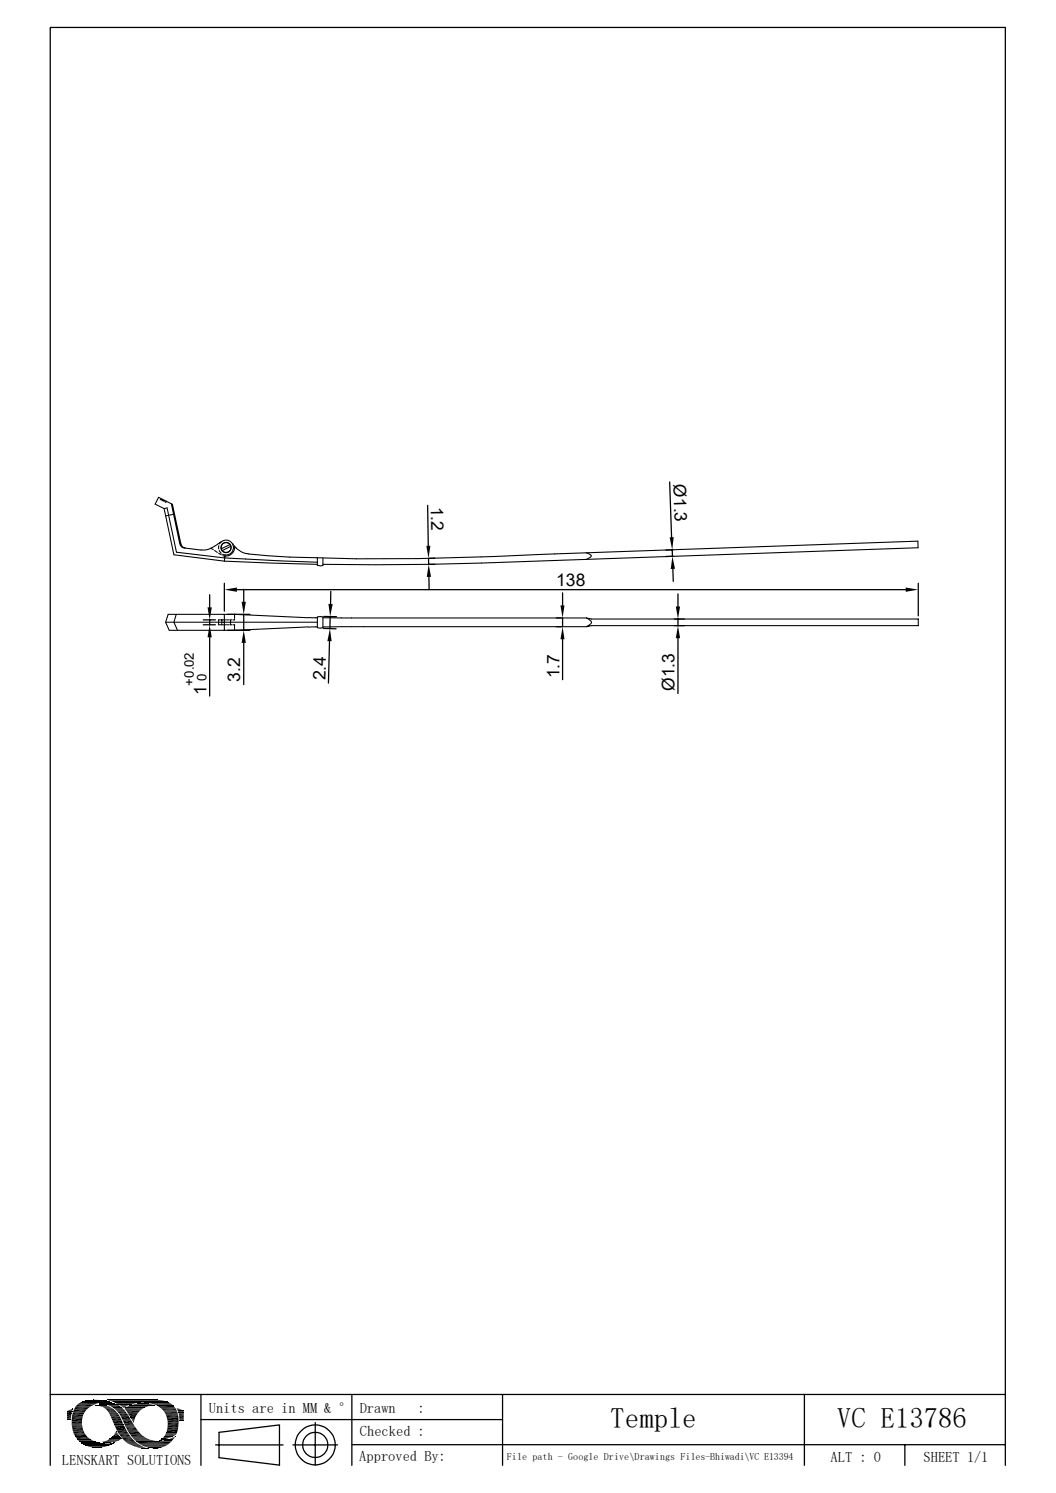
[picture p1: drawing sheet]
<svg xmlns="http://www.w3.org/2000/svg" width="210mm" height="297mm" viewBox="0 0 210 297" stroke-linecap="round" stroke-linejoin="round" font-family="sans-serif">
<g fill="none" stroke="#000" stroke-width=".21">
<path d="M31.9 99.4h.1M32.2 99.5l.2 .1M32.5 99.7h.2M33.1 99.7l-.1 .2-.2-.1M32.6 101.2l2 9.2 10 1.2M33.2 102.6l-.3 .1M33.7 102.5l-.4 .1M34.1 100.2l1.7 8M34.1 102.4h-.3M34.7 102.3l-.5 .1M35.8 108.2l.3 .6 .3 .2 3.6 .4M36 108.2l-1.7-7.9-2.8-1.4-.6 1.4 1.7 .9 .6-.2 1.9 8.9 9.6 1.1 18.4 .8"/>
<path d="M36 108.2l.3 .6 .5 .2M41.8 109.1l-.9 .3h-.9M42 109.1l.4 .2M42.7 109.5l.5 .4M43.5 110.1l.5 .3M43.5 108.5v.7M43.6 109.5l.4 .6M43.6 108.2a1.49 1.49 0 0 1 2.7 .1 1.49 1.49 0 0 1-1.6 2.1M43.9 107.8l-2.1 1.3M44.3 110.3l.4 .1M44.3 110.5l.4 .2M44.6 111.6l18.5 .7"/>
<path d="M44.7 110.4l-.1 1.2M45.8 108.3l-1.8 .9M45.9 108.7l-1.7 .9M46.3 108.1a4 4 0 0 0 3.1 2.1M46.7 108.7a1.76 1.76 0 0 1-2 1.9M49.3 110.2l4.2 .4a537.8 537.8 0 0 0 56.8-.4l72.2-2.5 .1 1.3-86.9 3-21 .4-10.5-.1M63.1 111v1.5M64.2 111v1.5l-.5 .1-.6-.2M116.6 110l.7 .3a.32 .32 0 0 1 .3 .3 .32 .32 0 0 1-.3 .3l-.7 .4M32.9 123.8h30.2M35.1 122.2l-.5 1.6 .7 1.6M44.1 123.3v.1"/>
<path d="M44.1 123.6v.1M44.1 123.9v.1M44.1 124.2v.1M44.6 122.2v3.2M45 123.3h-1.5v1h1.5M45.1 124.3h.5M45.1 123.3h.5M45.8 124.3h.3M45.8 123.3h.3M45.8 123.3v.1M45.8 123.6v.1M45.8 123.9v.1"/>
<path d="M45.8 124.2v.1M46.4 124.3h.3v.2M46.7 122.2l14.6 .7M46.7 123.1v.2h-.3M46.7 122.2v.2M46.7 122.5v.2M46.7 122.8v.2M46.7 124.6v.2M46.7 124.9v.2M46.7 125.2v.2M46.7 122.2h-13.3l-.5 1.6 .8 1.6h13M61.3 124.7l-14.6 .7"/>
<path d="M61.4 122.9h1.7M63.1 124.7l-1.7 .1M63.1 122.8l.6-.2 .5 .2M63.1 124.8l.6 .2 .5-.2M63.1 122.7v2.2M64.2 122.9h52.4M64.2 122.7v2.2M116.6 122.9l1 .2h65v1.4h-65l-1 .2 .7-.5a.46 .46 0 0 0 .3-.4 .46 .46 0 0 0-.3-.4zM116.6 124.7h-52.4M14.9 280h3M14.3 282.2h2.1M14.3 282h2.1"/>
<path d="M14.5 280.8h2.5M14.7 285.3h2.4M15.2 286.2h2.7M24.4 286.4h2.1M24.9 286.8h2.1M24.9 280.5h3.2M25.1 287h2.2M25.4 284.7h2.2M28.8 285.8l-4.8 .1M32.2 280.4h2.9M33.4 283.4h2.1"/>
<circle cx="44.9" cy="108.9" r=".98"/>
<circle cx="45" cy="108.9" r="1.02"/>
</g>
<g fill="none" stroke="#000" stroke-width=".25">
<path d="M133.2 95.9l.4 11M41.7 118.3v2.5M44.6 116v5.6M47.1 117.3h133M48.5 117.2v2.5M65.8 117.6l-.1 2.5M85 100.5l.2 8.1M85.2 111.1l.1 1.2M85.3 114.8v2.5M85.4 112.3h1.1M86.5 111l-1.2 .1M111.9 117.9v2.5"/>
<path d="M133.7 109.4v1.3M133.8 113.2l.1 2.5M133.9 109.4h-1.5M133.9 110.7h-1.4M134.8 118.2v2.5M182.6 116v6.5M40.4 123.3h2.4M40.4 124.3h2.4M41.7 123.3v1M41.7 126.8v11.7M45.3 122.2h4.4M45.3 125.4h4.4"/>
<path d="M48.5 122.2v3.2M48.5 127.9v8.3M64.3 125l2.5 .1M64.4 122.6l2.5 .1M65.5 127.6l-.2 8.3M65.7 122.6l-.1 2.5M110.6 122.9h1M110.6 124.7h1M111.9 122.9v1.8M111.9 127.2v8M134.1 123.1h2M134.1 124.5h2"/>
<path d="M134.8 123.1v1.4M134.8 127v11M10 277.4h189.9M15.5 279.3h3.9M40 277.4v14.1M70 277.4v14.1M99.9 277.4v14.1M160 277.4v14.1M14.3 283.7h2.1M14.7 280.2h2.9M15 285.9h2.6M23.6 285.3h2.1"/>
<path d="M24.6 286.6h2.2M25.1 284.2h2.1M33 281.5h2.4M33.1 281.8h2.4M33.4 283.2h2.1M40 282.4h59.9M42.9 287.4h13.4M43.6 284.9l12-1.4v8l-12-1.5zM58.3 287.4h8.8M62.7 283v8.5M70 287.4h129.9M180 287.4v4.1"/>
<path d="M199.9 291.5v-286h-189.9v286"/>
<circle cx="62.7" cy="287.4" r="2.51"/>
<circle cx="62.7" cy="287.4" r="4"/>
</g>
<g fill="#000">
<path d="M44.6 117.3l2.5-.4v.8zM48 119.7h.9l-.4 2.5zM84.8 108.6h.8l-.4 2.5zM85.3 112.3l.4 2.5h-.8zM133.2 106.9l.8-.1-.3 2.6zM133.7 110.7l.5 2.5h-.8zM180.1 116.9l2.5 .4-2.5 .4zM41.3 120.8h.8l-.4 2.5zM41.7 124.3l.4 2.5h-.8zM48.5 125.4l.4 2.5h-.9zM65.6 125.1l.4 2.5h-.9zM65.3 120.1l.9 .1-.5 2.4z"/>
<path d="M111.5 120.4h.8l-.4 2.5zM111.9 124.7l.4 2.5h-.8zM134.4 120.6h.9l-.5 2.5zM134.8 124.5l.5 2.5h-.9zM18.3 278.5h1.6zM18.7 278.5h1.2zM19.1 279.6h1.9zM19.2 279.6h1.8zM19.2 279.6h1.7zM19.4 279.5l1.5 .1zM19.5 279.5h1zM19.4 279.5h1.2z"/>
<path d="M19.5 279.5h1.1zM19.6 279.5h.9zM19.6 279.7h1.9zM19.7 279.3h.2zM19.6 279.5h.8zM19.8 279.5h.6zM20 279.7l1.7 .1zM19.8 279.5h.4zM20.1 279.5h.1zM20.2 279.8l1.6 .1zM20.4 279.9l1.7 .1h-1.4zM20.4 279.9h1.4l.3 .1z"/>
<path d="M20.5 279.1h1.8zM20.5 279.1h1.7zM20.6 279.1h1.6zM20.6 279.1h1.4zM20.9 279.1h1.1zM21.2 279.1h.3zM20.9 279.1h.8zM21.2 279.1h.5zM21.5 278.8l.3 .1zM21.8 279.6l1.9 .1zM22.4 280h1.9zM23.7 279.4l1.9 .1z"/>
<path d="M23.8 279.5h1.8zM23.8 279.5l1.6 .1zM24 279.6h1.4zM24 279.6l1.3 .1zM24 279.7l1 .1h-.7zM24 279.7h1.3l-.3 .1zM24.3 279.8l.6 .1zM24.3 279.8h.7zM24.4 279.9l.3 .1zM24.4 279.9h.5l-.2 .1zM27.5 279.3h2zM27.5 279.3h1.9z"/>
<path d="M28.2 279.2l1.2 .1zM28.2 279.2h.7zM30.4 279.6h.4zM30.4 279.6l.5 .1zM30.7 279.7h.2zM30.9 278.5h.2zM13.3 280.7h1.1zM13.3 280.7l1 .1zM13.3 280.8l1 .1h-1zM13.3 280.8h1v.1zM13.3 280.9l.9 .4h-.9zM13.3 280.9h1l-.1 .4z"/>
<path d="M13.3 281.3h.9zM13.3 281.3l.8 .4h-.8zM13.3 281.3h.9l-.1 .4zM13.3 281.7l.8 .4h-.8zM13.3 281.7h.8v.4zM13.3 282.1l.8 .1zM13.3 282.2l.8 .1h-.8zM13.3 282.2h.8v.1zM13.3 282.3l.8 .1zM13.3 282.4h.8zM13.4 280.7h1zM13.7 280.6l.7 .1z"/>
<path d="M13.7 280.6h.7zM13.8 280.5h.6zM14.3 282.7l2 .5h-2zM14.3 282.7h2v.5zM14.3 280.3h.1zM13.8 280.5l.5-.2 .1 .2zM14.3 280.3h.1v.2zM18.3 287.9h1.9zM18.4 287.9l1.1 .1zM18.4 287.9h1.8zM18.9 288h.6zM19.1 288h.4z"/>
<path d="M20.4 286.9h1.9zM20.4 286.9h2zM20.6 286.9h1.5zM20.6 286.9h1.7zM20.7 280l1.7 .2h-1.5zM20.7 280h1.4l.3 .2zM20.7 286.9h1.1zM20.7 286.9h1.4zM20.9 280.2h1.6zM21 280.2l1.7 .3h-1.4zM21 280.2h1.5l.2 .3zM21 286.9l.6 .1z"/>
<path d="M21 286.9h.8zM21.3 280.5l1.7 .2h-1.6zM21.3 280.5h1.4l.3 .2zM21.3 287h.3zM21.4 287h.2zM21.4 280.7l1.8 .2h-1.6zM21.4 280.7h1.6l.2 .2zM21.6 280.9l1.6 .1zM21.6 281l1.8 .1zM21.7 281.1l1.8 .2h-1.7zM21.7 281.1h1.7l.1 .2zM21.8 281.3l1.8 .1h-1.7z"/>
<path d="M21.8 281.3h1.7l.1 .1zM21.9 281.4l1.8 .1zM21.9 281.5l1.9 .3h-1.8zM21.9 281.5h1.8l.1 .3zM21.5 287.2h1.1zM21.9 287.1h.7zM22 281.8h1.8zM22 287.1h.6zM22.1 281.8l1.9 .4h-1.8zM22.1 281.8h1.7l.2 .4zM22.1 286.1h1.9zM22.1 286l1.9 .1z"/>
<path d="M22.2 282.2l2 .4h-1.8zM22.2 282.2h1.8l.2 .4zM22.2 286h1.8zM22.2 286h1.7zM22.2 287.1h.5zM22.3 287.1h.4zM22.4 287.1h.3zM22.4 282.6l2.1 .6h-1.9zM22.4 282.6h1.8l.3 .6zM22.4 285.8h1.4zM22.4 285.8l1.5 .2h-1.7zM22.4 285.8h1.4l.1 .2z"/>
<path d="M22.5 280h1.8zM22.5 280l1.8 .2h-1.7zM22.5 280h1.8v.2zM22.6 287.1h.2zM22.6 280.2l2 .2h-1.7zM22.6 280.2h1.7l.3 .2zM22.6 283.2l1.9 .1zM22.7 283.3l1.9 .1zM22.7 283.4h1.9zM22.7 285.5l1.1 .3h-1.4zM22.7 285.5h.9l.2 .3zM22.7 283.4l1.9 .1z"/>
<path d="M22.7 283.5h1.9zM22.7 285.4l.9 .1zM22.8 283.5l1.9 .1h-1.9zM22.8 283.5h1.8l.1 .1zM22.8 283.6l2.3 .9h-1.9zM22.8 283.6h1.9l.4 .9zM22.9 285.2l.6 .2h-.8zM22.9 285.2h.5l.1 .2zM22.6 287.1h.3zM22.9 280.4l1.9 .1h-1.7zM22.9 280.4h1.7l.2 .1zM22.9 285l.5 .2h-.5z"/>
<path d="M22.9 285h.4l.1 .2zM23 284.9h.2zM22.9 285h.4zM23 284.9l.3 .1zM23.1 284.8l.1 .1zM23.1 280.5l1.8 .3h-1.5zM23.1 280.5h1.7l.1 .3zM23.4 280.8l1.8 .3h-1.6zM23.4 280.8h1.5l.3 .3zM23.6 281.1l1.7 .1zM23.7 281.2l1.9 .4h-1.6zM23.7 281.2h1.6l.3 .4z"/>
<path d="M24 281.6l1.6 .1zM24 281.7l2 .7h-1.7zM24 281.7h1.6l.4 .7zM24.3 282.4l1.8 .2h-1.7zM24.3 282.4h1.7l.1 .2zM24.4 282.6l2 .5h-1.7zM24.4 282.6h1.7l.3 .5zM24.6 280v.1zM24.6 280h.1zM24.7 283.1l1.9 .4h-1.8zM24.7 283.1h1.7l.2 .4zM24.8 283.5l1.9 .1h-1.8z"/>
<path d="M24.8 283.5h1.8l.1 .1zM24.9 283.6l1.8 .1zM24.9 283.7l1.9 .1zM24.9 283.8h1.9zM25 283.8h1.9zM25 283.8l2 .2h-1.9zM25 283.8h1.9l.1 .2zM25.1 284l1.9 .1zM25.4 281.1h2zM25.4 281.1l1.7 .4h-1.4zM25.4 281.1h2l-.3 .4zM25.5 284.8l2.5 .5h-2.1z"/>
<path d="M25.5 284.8h2.1l.4 .5zM25.7 281.5l1.2 .5h-.9zM25.7 281.5h1.4l-.2 .5zM25.8 287.3l2 .1h-1.7zM25.8 287.3h1.7l.3 .1zM26 282h.9zM26 282l.8 .4h-.6zM26 282h.9l-.1 .4zM26.1 287.4l2 .3h-1.5zM26.1 287.4h1.7l.3 .3zM26.2 282.4l.5 .1h-.4zM26.2 282.4h.6l-.1 .1z"/>
<path d="M26.3 282.5l.4 .2h-.3zM26.3 282.5h.4v.2zM26.4 282.7l.2 .3zM26.4 282.7h.3l-.1 .3zM26.5 283h.1zM26.6 287.7h1.7zM26.8 287.7l1.9 .3h-1.2zM26.8 287.7h1.5l.4 .3zM27.5 288h1.3zM27.6 288h1.4zM28 288l1.1 .1zM28.1 288.1h1.1z"/>
<path d="M28.2 288.1h1.1zM28.5 288.1l.9 .1zM28.6 288.2h.9zM29 288.2h.5zM29.2 288.2h.3zM29.3 288.2h.2zM29.6 288l2 .1zM30.2 288.1h1.3zM30.2 288.1h1.4zM30.4 288.1h.9zM30.4 288.1h1.1zM30.5 288.1l.5 .1z"/>
<path d="M30.5 288.1h.8zM30.7 288.2h.3zM31.8 286.5h.2zM31.8 286.5h.1zM31.8 286.5h.4zM31.9 286.4h.4zM32.1 286.3h.8zM32.1 286.3h.9zM31.9 286.4l.2-.1 .2 .1zM32.1 286.3h.8l-.6 .1zM32.1 286.3h1zM32.2 286.2l.9 .1z"/>
<path d="M32.2 286.2h.9zM32.3 286.6h1.9zM32.2 286.2l.2-.2 .7 .2zM32.4 286h1.3l-.6 .2zM32.4 286h1.3zM32.5 286h1.3zM32.6 286.6h1.6zM32.7 285.7l1.1 .3h-1.3zM32.7 285.7h1.8l-.7 .3zM32.7 286.6h1.5zM32.7 285.7h1.8zM32.8 285.5h2z"/>
<path d="M32.8 285.5l1.7 .2h-1.8zM32.8 285.5h2l-.3 .2zM32.8 286.5h1.5zM33.1 286.4h1.3zM33.2 282.1l2.3 .4h-2.2zM33.2 282.1h2.3v.4zM33.2 284.5l2 .4h-2.1zM33.2 284.5h2.1l-.1 .4zM33.2 286.4h1.2zM33.4 283.5l2 .5h-2.1zM33.4 283.5h2.1l-.1 .5zM33.4 286.4h1z"/>
<path d="M33.6 286.3h.9zM33.7 286.3h.8zM33.9 286.2h.6zM33.9 286.2l.2-.1 .4 .1zM34.1 286.1h.5l-.1 .1zM34.1 286.1l.3-.1 .2 .1zM34.4 286h.3l-.1 .1zM34.4 286l.3-.2v.2zM34.7 285.8v.2zM35.1 280.1l.2 .1zM35.1 280.2h.5zM35.2 280.2l.8 .2h-.7z"/>
<path d="M35.2 280.2l.8 .2zM35.3 280.4l1 .1h-1zM35.3 280.4l1 .1zM35.3 280.5l1.1 .1zM35.3 280.6h1.2zM35.3 280.6l1.2 .1zM35.3 280.7h1.2zM35.4 280.7l1.1 .1h-1.1zM35.4 280.7h1.1v.1zM35.4 280.8l1.1 .1zM35.5 280.9l1 .2h-1zM35.5 280.9h1v.2z"/>
<path d="M35.5 281.1h1zM35.5 281.1l1 .1zM35.6 281.2h.9zM35.6 281.2l.9 .3h-.9zM35.6 281.2h.9v.3zM35.6 281.5l.9 .1zM35.6 281.6l.9 .5h-.8zM35.6 281.6h.9v.5zM35.7 282.1l.8 .2h-.8zM35.7 282.1h.8v.2zM35.7 282.3l.8 .1h-.8zM35.7 282.3h.8v.1z"/>
<path d="M35.7 282.4l.8 .1zM35.7 282.5h.8zM35.8 282.5h.7zM35.9 282.5h.6zM36 282.5h.5zM36.4 282.5h.1z"/>
</g>
<g fill="none" stroke="#000" stroke-width=".2">
<path d="M15 279.8h3M15.3 279.4h3.5M15.7 279.1h3.9M15.9 279.1h4M16.3 278.8h5.5M16.5 278.8h5.1M16.7 278.7h4.7M16.9 278.7h4.3M17.1 278.6h3.9M17.5 278.6h3M19 279.6h2.1M19 279.7h2.3"/>
<path d="M19.7 279.3h3.2M19.9 279.2h2.7M20.1 279.2h2.4M20.2 279.1h2.2M20.3 279.3h2.7M20.4 279h-4.4M20.6 279.4h2.7M21 278.9h-4.8M21.3 279.4h2M21.3 279.5h2.4M21.3 278.5h10.3M21.4 278.5h10.5"/>
<path d="M21.5 278.6h11M21.5 278.9h-5.2M21.8 278.7h10.8M22 278.7h10.9M22.2 278.8h10.8M22.3 278.8h10.9M22.5 278.9h10.8M22.6 279h11M22.8 279h10.9M22.9 279.1h4.4M23 279.2h4.2M23.2 279.3h3.3"/>
<path d="M23.4 279.3h2.8M23.5 279.4h2.5M23.7 279.4h2.1M25.1 280h4M25.4 279.8h3.8M25.4 279.8h4.2M25.8 279.6h5M26 279.5h4.8M26.2 279.4h4.2M26.6 279.4h3.5M26.8 279.3h3.1M27.1 279.3h2.6"/>
<path d="M29.3 279.1h4.4M29.4 279.1h4.5M30 279.7h-4.3M30.1 279.3h4M30.4 279.4h3.8M30.4 279.6h-4.6M30.7 279.5h3.7M31 279.6h3.5M31.2 279.7h3.3M14.3 282.7h2M14.3 283.3h2M14.3 283.4h2"/>
<path d="M14.3 283.5h2M14.3 283.9h2.1M14.4 281.5h2.2M14.5 281h2.3M14.5 284.7h2.1M14.6 285.2h2.3M14.7 280.4h2.6M15 285.8h2.3M15.3 286.3h2.7M15.4 286.3h2.6M15.4 286.4h2.8M15.5 286.5h2.8"/>
<path d="M15.6 286.6h3M15.7 286.7h3.3M15.9 286.8h3.1M15.9 286.9h3.6M16 287h3.9M16.2 287h3.7M16.2 287.1h4.2M16.3 287.1h4.4M16.3 287.2h5.2M16.3 287.2h6.3M16.6 287.3h5.8M16.7 287.4h5.5"/>
<path d="M16.9 287.5h5M17.1 287.6h4.6M17.1 287.6h4.5M17.4 287.7h4M17.7 287.8h3.2M17.9 287.9h2.8M20.2 286.8h2.7M20.2 286.9h2.5M20.5 286.8h2.6M20.7 286.7h2.8M21.1 286.6h2.5M21.2 286.5h2.6"/>
<path d="M21.5 286.3h2.5M21.5 286.4h2.3M21.9 286.2h2.2M22 286.1h2M24.1 286.2l-2.3 .1M24.8 280.2h3.7M24.8 280.3h3.5M24.8 280.4h3.4M24.9 280.1h3.8M25 280h3.7M25.1 280.7h2.7M25.4 281.1h2"/>
<path d="M25.4 287.2h2.1M26.1 285.7h2.4M26.3 285.9h2.5M26.3 286h2.6M26.4 286h2.7M26.5 286.2h2.8M26.5 286.3h3.1M26.7 286.4h3.1M26.8 286.4h3.3M26.8 286.5h3.4M26.9 286.6h3.6M27 286.6h4.1"/>
<path d="M27.1 286.7h7.1M27.1 286.8h7M27.6 287.2h6.1M27.8 287.3h5.7M27.9 287.4h5.5M28 287.4h5.3M28.2 287.6h5M28.5 287.7h4.4M28.8 287.8h3.9M29 287.9h3.4M29.5 288h2.6M29.6 288h2.4"/>
<path d="M31.7 286.6h2.5M31.9 280.1h3M32.1 280.2h2.9M32.4 280.5h2.7M32.5 280.6h2.7M32.6 280.7h2.6M32.6 280.8h2.6M32.6 280.9h2.6M32.7 280.9h2.6M32.8 285.5h2.1M32.8 285.5h2M32.9 285.4h2.1"/>
<path d="M32.9 281.3h2.5M32.9 285.3h2.2M33 285.2h2.1M33 285.1h2.2M33.1 285h2.1M33.1 285.1h2.1M33.1 282h2.4M33.2 284.4h2.2M33.4 283h2.1"/>
</g>
<path d="M15.1 279.6h3.5M14.4 284.2h2.1M23.4 285h2.1M24.2 286.1h2.1M25.3 284.5h2.1M27.2 287h6.8M32.7 281.1h2.6" fill="none" stroke="#000" stroke-width=".3"/>
<path d="M21.9 279.8h2.3M31.4 279.9h3.4M14.4 284.5h2.2M14.6 280.5h2.7M14.8 285.6h2.5M23.2 284.7h2.1M23.8 285.6h2.1M25.2 280.9h2.6M25.9 285.5h2.5M33.3 284.1h2.1" fill="none" stroke="#000" stroke-width=".34"/>
<path d="M14.3 281.7h2.3M14.4 281.2h2.4M14.5 284.9h2.3M33.3 282.7h2.2" fill="none" stroke="#000" stroke-width=".38"/>
<path d="M14.3 282.5h2" fill="none" stroke="#000" stroke-width=".42"/>
<g font-size="5.7">
<text x="121.4" y="284">Temple</text>
<text x="166.5" y="284.1">VC E13786</text>
</g>
<g font-size="3.5">
<text x="85.7" y="100.8" transform="rotate(89 85.7 100.8)">1.2</text>
<text x="133.9" y="96.3" transform="rotate(88 133.9 96.3)">Ø1.3</text>
<text x="110.6" y="116.6">138</text>
<text x="47.8" y="135.7" transform="rotate(-90 47.8 135.7)">3.2</text>
<text x="64.7" y="135.3" transform="rotate(-88 64.7 135.3)">2.4</text>
<text x="111.3" y="135" transform="rotate(-90 111.3 135)">1.7</text>
<text x="134.1" y="137.5" transform="rotate(-90 134.1 137.5)">Ø1.3</text>
<text x="41.1" y="138.2" transform="rotate(-90 41.1 138.2)">1</text>
</g>
<g font-size="2.9">
<text x="41.5" y="281">Units are in MM &amp; °</text>
<text x="71.5" y="281">Drawn</text>
<text x="83" y="281">:</text>
<text x="71.6" y="285.7">Checked :</text>
<text x="12.3" y="291.5">LENSKART SOLUTIONS</text>
<text x="71.5" y="290.6">Approved By:</text>
<text x="165.2" y="290.7">ALT : 0</text>
<text x="183.7" y="290.8">SHEET 1/1</text>
</g>
<g font-size="2.6">
<text x="38.5" y="136.4" transform="rotate(-90 38.5 136.4)">+0.02</text>
<text x="41.1" y="135.6" transform="rotate(-90 41.1 135.6)">0</text>
</g>
<text font-size="2" x="100.8" y="290.5">File path - Google Drive\Drawings Files-Bhiwadi\VC E13394</text>
</svg>
